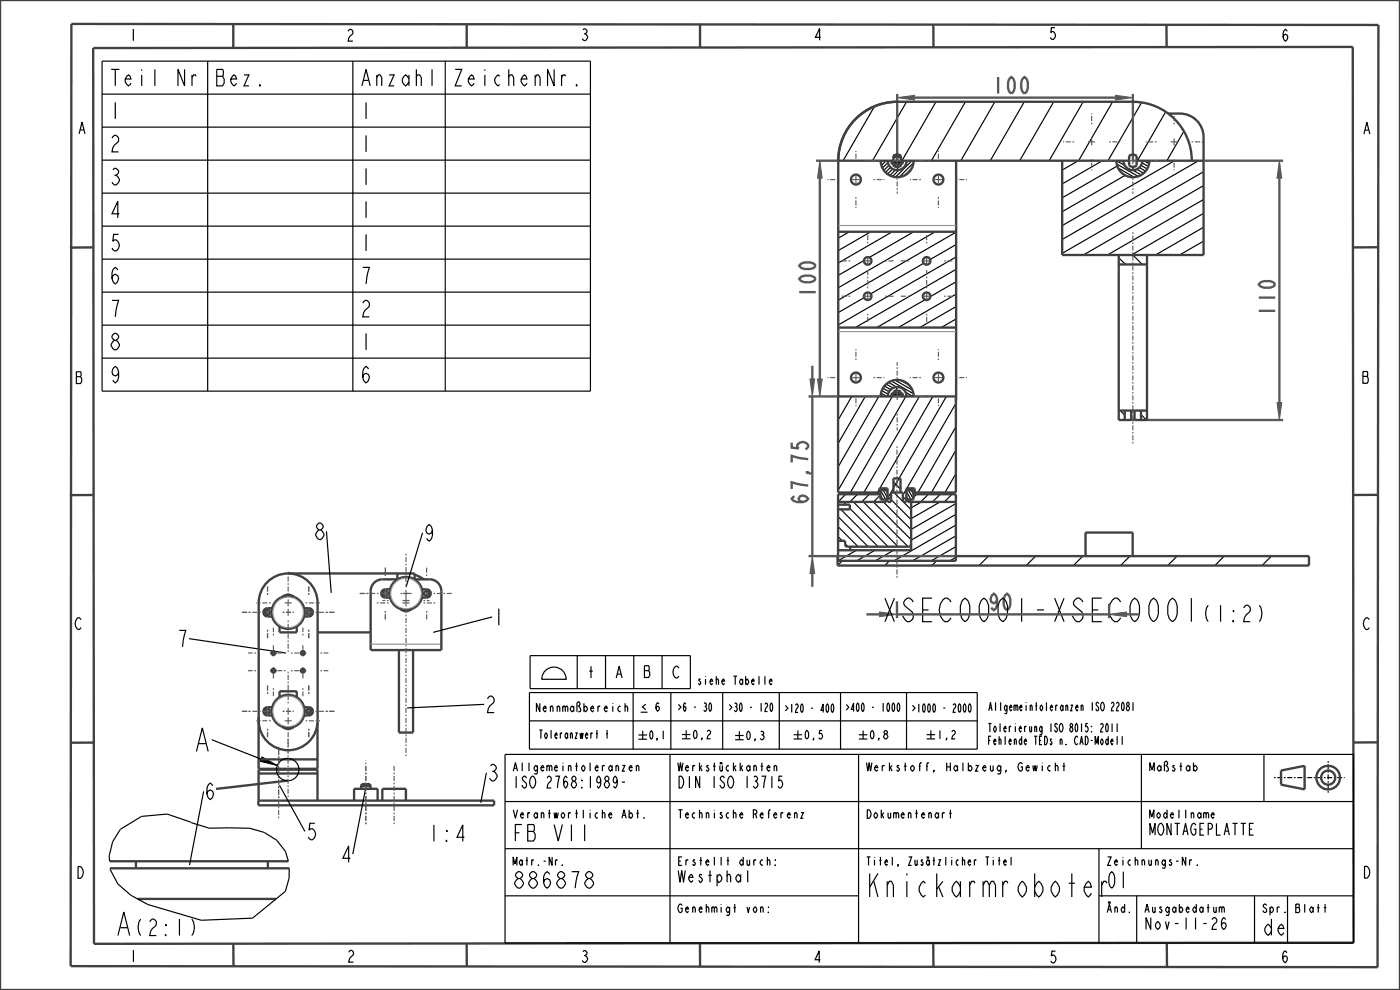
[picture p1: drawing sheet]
<svg xmlns="http://www.w3.org/2000/svg" width="297mm" height="210mm" viewBox="0 0 297 210" stroke-linecap="round" stroke-linejoin="round" font-family="sans-serif">
<g fill="none" stroke="#000" stroke-width=".25">
<path d="M185.5 22.6l-6.6 11.5M187.2 34.1l-.4 .3M188 34.1l-1 1M188.4 34.5l-1.2 1.2M188.6 35.1l-1.1 1M188.9 35.5l-1 1.1M189.1 34.1l.4 .7M189.3 34.1l.4 .7M189.4 35.8l-1.1 1.1M189.5 34.1l.4 .7M189.7 34.1l.5 .7M189.9 36l-1.1 1.2"/>
<path d="M189.9 34.1l.5 .7M190.2 34.1l.4 .7M190.4 34.1l.4 .7M190.6 34.1l.4 .7M190.6 35.4l-.4 .7M190.7 36.1l-1.4 1.3M190.8 34.1l.4 .7M191 34.1l.4 .7M191.2 34.1l.3 .5M191.4 34.1l.2 .2M192.3 21.6l-7.2 12.5M192.7 34.1l-.4 .4"/>
<path d="M193.4 35.7l-1.5 1.5M193.5 34.1l-3.5 3.5M193.8 34.5l-3 3.1M198.6 21.6l-7.5 12.9M204.8 21.6l-7.2 12.5M211.1 21.6l-7.3 12.5M217.3 21.6l-7.2 12.5M223.5 21.6l-7.2 12.5M229.8 21.6l-7.2 12.5M233.9 34.1l-8.6 4.9M236 21.6l-7.2 12.5-3.5 2M236.9 34.1l1.7 1"/>
<path d="M236.9 34.8l4.5 2.6M237 35.2l-11.7 6.8M237.2 35.6l3.4 2M238 34.1l.3 .2M238.2 36.9l.8 .4M238.7 37.2l-13.4 7.7M240.3 36.1l1.8 1M240.6 35.4l-.4 .7M241.2 35.9l1.4 .8M241.7 35.5l1.3 .8M242.1 35.1l1.3 .7M242.2 21.7l-7.1 12.4"/>
<path d="M242.3 34.5l1.3 .8M242.6 34.1l1.2 .6M243.8 34.1h.1M244.1 34.1l-.3 .1M247.3 23.7l-6.2 10.7M249.2 34.1l-23.9 13.8M251.2 27.8l-3.7 6.3M254.3 34.1l-29 16.7M255.3 36.4l-30 17.3M255.3 39.4l-25.5 14.7M180.2 49.2l-2.4 1.3M183.3 55.3l-5.5 3.1"/>
<path d="M184.7 49.2l-6.9 4M189.3 49.2l-11.5 6.6M193.9 49.2l-9.5 5.4M196 55.8l-11.3 6.5M198.4 49.2l-20.6 11.8M202.8 49.2l-25 14.5M202.8 51.9l-5.5 3.2M202.8 54.5l-25 14.4M202.8 57.1l-21.3 12.4M202.8 59.8l-5.4 3.1M237.3 54.7l1.5 1.4M240.3 54.1l2 2"/>
<path d="M255.3 42.3l-20.4 11.8M255.3 45.3l-15.3 8.8M255.3 48.2l-10.2 5.9M255.3 51.1l-5.1 3M183.3 63.1l-5.5 3.2M196.2 63.6l-10.2 5.9M202.8 62.4l-12.2 7.1M202.8 65l-7.7 4.5M202.8 67.7l-3.1 1.8M177.8 84.1v.1M180.7 84.1l-2.9 5M183.6 84.1l-5.8 10"/>
<path d="M186.4 84.1l-8.6 15M186.8 84l.2 .1M186.9 83.4l1.2 .7M187.1 82.8l1.3 .8M187.3 82.3l1.3 .8M187.6 81.9l1.3 .8M188 81.5l1.4 .8M188.5 81.1l1.7 1M189.1 84.1h.1M189.1 80.8l4.7 2.7M189.1 83.8l.3 .3M189.2 83.6l.4 .5"/>
<path d="M189.3 83.5l.6 .6M189.4 83.3l.8 .8M189.6 83.6l-11.8 20.4M189.7 83.3l.7 .8M189.9 80.6l3.7 2.2M189.9 83.3l.8 .8M190.2 83.3l.7 .8M190.4 83.3l.8 .8M190.5 82.1l-.5 .8M190.7 83.3l.8 .8M191 83.3l.6 .6M191 80.7l1.9 1.1"/>
<path d="M191.2 83.3l.3 .3M192.1 83.2l1.6 .9M192.3 83.8l-11.9 20.7M192.3 84l.2 .1M195 84.1l-11.7 20.4M197.9 84.1l-11.3 19.5M200.8 84.1l-12.5 21.6M202.8 85.6l-10.4 18M202.8 90.5l-8.1 14M202.8 95.5l-5.2 9M237.6 87.1l1 1M242.1 87.9l1.1 1.2"/>
<path d="M177.8 113.8l.9 .9M177.8 111.7l4.2 4.3M177.8 109.6l6.4 6.4M178.4 108l7.9 8M178.7 119l-1 1M178.9 106.5l.6 .5M179.3 115.3l.6 .7M179.4 104.8l-1.6 1.7M180.3 107.8l8.1 8.2M181 106.5l9.5 9.5M181.7 116.7l-3.9 2.3M181.9 104.8l-1.6 1.7"/>
<path d="M183.2 106.5l9.5 9.5M184.4 104.8l-1.6 1.7M185.3 106.5l8 8M185.6 116.7l-3.9 2.3M186.5 103.8l-.4 .7M186.8 105.1l.5 .9M186.8 104l1.1 2M186.8 105l-1.5 1.5M187.3 104l1 1.6M187.4 106.5l5.9 5.9M187.9 104l.4 .6M188 106.3l-.2 .2"/>
<path d="M188.7 119l-1 1M188.8 105.7l4.5 4.5M189.5 104.4l3.8 3.7M189.5 102.2l1.5 1.5M189.6 116.7l-3.9 2.3M190.9 101.5l.1 .1M192.3 105.3l.4 .7M192.3 104.3l1 1.7M192.3 103.8l-.8 1.3M192.7 104l1.1 1.9M193.3 104l.5 .8M193.3 106l-.5 .5"/>
<path d="M194.4 104.8l-.6 .7M195.5 106.5l-2.2 1.2M197 104.8l-1.7 1.7M198.7 119l-1 1M199.4 106.5l-6.1 3.5M199.5 104.8l-1.7 1.7M202 104.8l-1.7 1.7M202.8 100.5l-2.3 4M202.8 106.8l-9.5 5.5M202.8 109.1l-9.5 5.5M202.8 111.4l-13.2 7.6M202.8 113.7l-9.2 5.3"/>
<path d="M202.8 115.9l-5.2 3.1M202.8 118.2l-1.3 .8M209.7 118l-2 2M219.7 118l-2 2M229.7 118l-2 2M239.7 118l-2 2M249.7 118l-2 2M259.7 118l-2 2M269.7 118l-2 2M115.4 142.5a2.6 2.6 0 0 1 2.9-.9 2.6 2.6 0 0 1 1.8 2.5h-5.2l.1-.7zM135.4 155.9h1.8M135.4 156.8h1.8"/>
<path d="M136.3 155v1.8M144.7 155.8h1.8M144.7 156.7h1.8M145.6 154.9v1.8M156 156h1.8M156 156.9h1.8M156.9 155.1v1.8M168.4 155.9h1.8M168.4 156.8h1.8M169.3 155v1.8M182.2 155.9h1.8M182.2 156.8h1.8"/>
<path d="M183.1 155v1.8M196.6 155.8h1.8M196.6 156.7h1.8M197.5 154.9v1.8"/>
</g>
<path d="M172.3 118l.5 3.7h-1z" fill="#595959"/>
<path d="M172.3 118l.5 3.7h-1z" fill="none" stroke="#595959" stroke-width=".21"/>
<path d="M171.8 80.4h1l-.5 3.7z" fill="#595959"/>
<path d="M171.8 80.4h1l-.5 3.7z" fill="none" stroke="#595959" stroke-width=".21"/>
<path d="M173.4 80.4h1l-.5 3.7z" fill="#595959"/>
<path d="M173.4 80.4h1l-.5 3.7z" fill="none" stroke="#595959" stroke-width=".21"/>
<path d="M173.9 34.1l.5 3.7h-1z" fill="#595959"/>
<path d="M173.9 34.1l.5 3.7h-1z" fill="none" stroke="#595959" stroke-width=".21"/>
<path d="M190.3 20.7l3.7-.5v1z" fill="#595959"/>
<path d="M190.3 20.7l3.7-.5v1z" fill="none" stroke="#595959" stroke-width=".21"/>
<path d="M236.6 20.2l3.7 .5-3.7 .5z" fill="#595959"/>
<path d="M236.6 20.2l3.7 .5-3.7 .5z" fill="none" stroke="#595959" stroke-width=".21"/>
<path d="M270.9 85.4h1l-.5 3.7z" fill="#595959"/>
<path d="M270.9 85.4h1l-.5 3.7z" fill="none" stroke="#595959" stroke-width=".21"/>
<path d="M271.4 34.1l.5 3.7h-1z" fill="#595959"/>
<path d="M271.4 34.1l.5 3.7h-1z" fill="none" stroke="#595959" stroke-width=".21"/>
<path d="M55.6 160.6l3.2 1.8-3.6-.9z" fill="#000"/>
<path d="M55.6 160.6l3.2 1.8-3.6-.9z" fill="none" stroke="#000" stroke-width=".21"/>
<g fill="none" stroke="#404040" stroke-width=".5">
<path d="M0 0h297v210h-297zM19.8 10.2l267.2-.2 .1 190-267.2 .2zM49.5 5.1v5M99 5v5.1M148.5 5v5.1M198 5.3v4.8M247.5 5.1v4.9M177.8 34.1v50M177.8 34.1h61.7M186.8 34.1a3.5 3.5 0 0 0 3.5 3.5 3.5 3.5 0 0 0 3.5-3.5M188.3 34.1a2 2 0 0 0 2 2 2 2 0 0 0 2-2M189.1 34.1l.2 .7h2l.3-.7"/>
<path d="M189.5 35.1a1.25 1.25 0 0 0 1.6 0M189.5 33.1a1.25 1.25 0 0 1 1.6 0M189.5 33.1a1.3 1.3 0 0 1 1.6 0v2a1.3 1.3 0 0 1-1.6 0zM189.5 33.3h1.6M190.3 21.6a12.5 12.5 0 0 0-12.5 12.5M190.3 21.6h50a12.5 12.5 0 0 1 12.5 12.5M202.8 34.1v70.4h-9M236.8 34.1a3.5 3.5 0 0 0 3.5 3.5 3.5 3.5 0 0 0 3.5-3.5M238.3 34.1a2 2 0 0 0 2 2 2 2 0 0 0 2-2M239.5 33.1a1.3 1.3 0 0 1 1.6 0v2a1.3 1.3 0 0 1-1.6 0zM241.1 34.1h14.2M247.8 24.1a7.2 7.2 0 0 1 5.8 1.2 5 5 0 0 1 1.7 3.8v25h-30v-20"/>
<path d="M19.7 52.5h-4.9M177.8 49.2h25M237.3 54.1v35h6v-35M237.3 56.1h6M292.4 52.4l-5.4 .1M177.8 69.5h25M186.8 84.1a3.5 3.5 0 0 1 3.5-3.5 3.5 3.5 0 0 1 3.5 3.5M188.3 84.1a2 2 0 0 1 2-2 2 2 0 0 1 2 2M189.1 84.1l.2-.8h2l.3 .8M189.6 84.1v-1a1.25 1.25 0 0 1 1.5 0v1M202.8 85.1v-1h-25v20.4h9M237.3 87.1h6"/>
<path d="M238.6 87.1v2M240 87.1v2M240.7 87.1v2M242.1 87.1v2M19.7 105h-4.9M177.8 114.7h1.5l.1 1 .4 .3h13l.2-.1 .3-.4M177.8 118l-.1 2h100v-2h-74.9M177.8 107h2.5v1h-2.5M178.3 106.4v.1M180.4 116v.7M186.5 104.5v-.9h1.8v2.9h.7v-2h2.5v2h.8v-2.9h1.7v.9M186.8 104.8h-9v14.2"/>
<path d="M188.3 104h-1.5v2h1.5M189 105.7h-1v.8l-10.2-.1M189.5 104.5v-3h1.5v3M191.5 105.7h1v.8h10.3M192.3 104h1.5v2h-1.5M192.6 106v.5M193.3 106.5v10.2h-15.5M193.8 104.8h9v14.2h-25.1M230.3 118v-5h10v5M292.3 105h-5.3M56.7 123.5a6.2 6.2 0 0 1 6.8-1.4 6.2 6.2 0 0 1 3.9 5.8v25a6.3 6.3 0 0 1-6.3 6.2 6.3 6.3 0 0 1-6.2-6.2v-25a6.2 6.2 0 0 1 1.8-4.4zM57.7 129h-.9a.87 .87 0 0 0-.9 .9 .87 .87 0 0 0 .9 .9h.9"/>
<path d="M59.3 132.9v1.2h3.7v-1.2M60 126.6a1.75 1.75 0 0 1 2.3 0M61.1 121.6h26.9v1.3h3.1a2.5 2.5 0 0 1 2.5 2.5v12.5h-15v-12.5a2.5 2.5 0 0 1 2.5-2.5h3.2v-1.3M64.5 129h1a.87 .87 0 0 1 .9 .9 .87 .87 0 0 1-.9 .9h-1M67.4 134.1h11.2M82.7 125h-.9a.88 .88 0 0 0-.9 .9 .88 .88 0 0 0 .9 .9h.9M84.6 137.9v17.5h3v-17.5M85 129.2a1.75 1.75 0 0 0 2.3 0M88 121.9l1.9 1M89.5 125h1a.88 .88 0 0 1 .9 .9 .88 .88 0 0 1-.9 .9h-1M19.9 157.5l-4.9 .1M54.9 152.1v11h12.5v-9.7"/>
<path d="M56.3 151.1h.9M57.7 150h-.9a.88 .88 0 0 0-.9 .9 .88 .88 0 0 0 .9 .9h.9M59.3 147.9v-1.3h3.7v1.3M60 154.2a1.75 1.75 0 0 0 2.3 0M64.5 150h1a.88 .88 0 0 1 .9 .9 .88 .88 0 0 1-.9 .9h-1M65 151.1h1M292.3 157.5h-5.2M54.8 169.8h50v1h-50zM54.9 169.8v-6.5h12.5v6.5M54.9 164.1h12.5M54.9 161.1h12.5M59.4 163.1v.2"/>
<path d="M61.1 165.6l-15.3 1.8M62.9 163.1v.2M75.1 169.8v-2.5h5v2.5M76.6 166.7h2M76.6 166.7l.1-.4h1.8l.1 .4M76.6 166.7v.6M78.6 166.7v.6M81.1 169.8v-2.5h5v2.5M271.8 163.4l5-1v5l-5-1zM23.3 182.7h37.9M23.4 184.2h38M28.8 182.7v1.5"/>
<path d="M29.2 190.7h29.4M56.8 182.7v1.5M49.5 200.2v4.9M99 200.2v4.8M148.5 200.1v4.9M198 200.1v5M247.5 200.1l.1 5M292.3 205.2l-277.3-.3 .1-199.8 277.3 .2-.2 199.9"/>
<circle cx="181.6" cy="38.1" r="1.05"/>
<circle cx="199.1" cy="38.1" r="1.05"/>
<circle cx="184.1" cy="55.3" r=".8"/>
<circle cx="196.6" cy="55.3" r=".8"/>
<circle cx="184.1" cy="62.8" r=".8"/>
<circle cx="196.6" cy="62.8" r=".8"/>
<circle cx="181.6" cy="80.1" r="1.05"/>
<circle cx="199.1" cy="80.1" r="1.05"/>
<circle cx="56.8" cy="129.9" r=".53"/>
<circle cx="58" cy="138.5" r=".4"/>
<circle cx="61.1" cy="129.9" r="3.5"/>
<circle cx="64.3" cy="138.5" r=".4"/>
<circle cx="65.5" cy="129.9" r=".53"/>
<circle cx="81.8" cy="125.9" r=".53"/>
<circle cx="86.1" cy="125.9" r="3.5"/>
<circle cx="90.5" cy="125.9" r=".53"/>
<circle cx="56.8" cy="150.9" r=".53"/>
<circle cx="58" cy="142.3" r=".4"/>
<circle cx="61.1" cy="150.9" r="3.5"/>
<circle cx="64.3" cy="142.3" r=".4"/>
<circle cx="65.5" cy="150.9" r=".53"/>
<circle cx="281.8" cy="164.9" r="2.5"/>
<circle cx="281.8" cy="164.9" r="1.5"/>
</g>
<path d="M270.3 164.9h15M281.8 161.4v7" fill="none" stroke="#000" stroke-width=".25" stroke-dasharray=".4 .4 1.1 .4" stroke-linecap="butt"/>
<g fill="none" stroke="#5d5d5d" stroke-width=".25">
<path d="M180.8 38.1h1.5M181.6 37.3v1.5M189.6 34.1h1.5M190.3 33.3v1.5M198.3 38.1h1.5M199.1 37.3v1.5M230.8 30.1h1.5M231.6 29.3v1.5M239.6 34.1h1.5M240.3 33.3v1.5M248.3 30.1h1.5M249.1 29.3v1.5"/>
<path d="M183.3 55.3h1.5M184.1 54.6v1.5M195.8 55.3h1.5M196.6 54.6v1.5M181.6 79.3v1.5M183.3 62.8h1.5M184.1 62.1v1.5M195.8 62.8h1.5M196.6 62.1v1.5M199.1 79.3v1.5M180.8 80.1h1.5M189.6 84.1h1.5"/>
<path d="M190.3 83.3v1.5M198.3 80.1h1.5M56 129.9h1.5M56.8 129.1v1.5M57.3 138.5h1.4M58 138.6v.7M60.4 127.9h1.5M61.1 127.1v1.5M61.1 129.1v1.5M63.5 138.5h1.5M64.3 138.6v.7M64.8 129.9h1.4"/>
<path d="M65.5 129.1v1.5M81 125.9h1.5M81.8 125.1v1.5M85.4 127.9h1.5M85.4 127.4h1.5M86.1 125.1v3.5M89.8 125.9h.1M90.5 125.1v1.5M56 150.9h1.5M56.8 150.1v1.5M57.3 142.3h1.4M58 141.5v.7"/>
<path d="M60.4 152.9h1.5M61.1 150.1v1.5M61.1 152.1v1.5M63.5 142.3h1.5M64.3 141.5v.7M64.8 150.9h1.4M65.5 150.1v1.5"/>
</g>
<g fill="none" stroke="#5d5d5d" stroke-width=".25" stroke-dasharray=".4 .4 1.1 .4" stroke-linecap="butt">
<path d="M177.9 38.1h-2.4M181.6 34.4v-2.4M185.3 38.1h2.3M186.6 34.1h-3.3M190.3 37.8v3.3M190.3 30.4v-3.3M194 34.1h3.3M195.4 38.1h-2.4M199.1 34.4v-2.4M202.8 38.1h2.3M227.9 30.1h-2.4M231.6 33.8v2.3"/>
<path d="M231.6 26.4v-2.4M235.3 30.1h2.3M236.6 34.1h-3.3M240.3 37.8v3.3M240.3 30.4v-3.3M244 34.1h3.3M245.4 30.1h-2.4M249.1 33.8v2.3M249.1 26.4v-2.4M252.8 30.1h2.3M180.4 55.3h-2.1M181.6 41.8v2.3"/>
<path d="M184.1 51.6v-2.1M187.8 55.3h2.1M192.9 55.3h-2.1M196.6 51.6v-2.1M199.1 41.8v2.3M200.3 55.3h2.1M180.4 62.8h-2.1M181.6 76.4v-2.4M184.1 66.6v2M184.1 61.1v-4.1M187.8 62.8h2.1M192.9 62.8h-2.1"/>
<path d="M196.6 66.6v2M196.6 61.1v-4.1M199.1 76.4v-2.4M200.3 62.8h2.1M177.9 80.1h-2.4M181.6 83.8v2.3M185.3 80.1h2.3M186.6 84.1h-3.5M190.3 87.8v3.5M190.3 80.4v-3.6M194 84.1h3.6M195.4 80.1h-2.4"/>
<path d="M199.1 83.8v2.3M202.8 80.1h2.3M240.3 94.1v-45M53 129.9h-1.8M54.3 138.5h-1.7M56.8 133.6v1.8M56.8 126.2v-1.8M57.4 129.9h-6.2M57.4 127.9h-3M58 138.6v-1.7M58 134.8v-1.7M60 129.9h2.3"/>
<path d="M60.5 138.5h-1.6M61.1 131.6v6.8M61.1 126.2v-5.1M61.7 138.5h1.7M64.3 138.6v-1.7M64.3 134.8v-1.7M64.8 129.9h6.2M64.8 127.9h3.1M65.5 133.6v1.8M65.5 126.2v-1.8M68 138.5h1.7M69.2 129.9h1.8"/>
<path d="M78 125.9h-1.8M81.8 129.6v1.8M81.8 122.2v-1.8M82.4 127.9h-2.5M82.4 127.4h-1.3M82.4 125.9h-6.2M85 125.9h2.3M85.5 125.9h1.8M86.1 124.2v-6.8M89.8 127.9h2.6M89.8 127.4h1.3M89.8 125.9h6.2"/>
<path d="M90.5 129.6v1.8M90.5 122.2v-1.8M190.3 122.5v-27.9M53 150.9h-1.8M54.3 142.3h-1.7M56.8 154.6v1.8M56.8 147.2v-1.8M57.4 152.9h-3M57.4 150.9h-6.2M58 142.2v1.7M58 146v1.7M60 150.9h2.3"/>
<path d="M60.5 142.3h-1.6M61.1 154.6v5M61.1 149.2v-6.8M61.7 142.3h1.7M64.3 142.2v1.7M64.3 146v1.7M64.8 152.9h3.1M64.8 150.9h6.2M65.5 154.6v1.8M65.5 147.2v-1.8M68 142.3h1.7M69.2 150.9h1.8"/>
<path d="M59.1 169.2v-10.1M59.1 173.6v-15.3M61.1 169.1v-12.5M77.6 174.8v-13.5M77.6 174.8v-12.3M83.6 174.8v-12.3M86.1 160.4v-30.8"/>
</g>
<g fill="none" stroke="#969696" stroke-width=".25">
<path d="M177.8 47.8h25M177.8 70.3h25M78.6 136.6h15"/>
<circle cx="61.1" cy="129.9" r="3.3"/>
<circle cx="86.1" cy="125.9" r="3.3"/>
<circle cx="61.1" cy="150.9" r="3.3"/>
</g>
<g fill="none" stroke="#595959" stroke-width=".5">
<path d="M190.3 19.9v14.2M240.3 19.9v14.2h.8M173.1 34.1h4.7M173.9 37.8v42.6M194 20.7h42.6M255.3 34.1h16.9M271.4 37.8v47.6M172.3 77.6v2.8M171.5 84.1h6.3M172.3 84.1v33.9M243.3 89.1h28.9M171.5 118h6.2"/>
<path d="M177.8 118h25M172.3 121.7v2.8M183.8 130.3h2.8M190.3 130.3h45"/>
</g>
<g fill="none" stroke="#000" stroke-width=".25">
<path d="M21.7 13h103.6v70h-103.6zM21.7 20h103.6M44.1 13v70M74.9 13v70M94.5 13v70M21.7 27h103.6M21.7 34h103.6M21.7 41h103.6M21.7 48h103.6M21.7 55h103.6M21.7 62h103.6M21.7 69h103.6"/>
<path d="M21.7 76h103.6M69.3 112.7l1 13.1M89.6 113l-3.5 11.6M40.1 135.5l20.5 3M104.4 130.9l-12.5 3.2M112.5 139.1h34v7h-34zM122.5 139.1v7M128.5 139.1v7M134.5 139.1v7M140.5 139.1v7M44.9 156.9l10.5 4.1M102.7 149.4l-16.3 .8"/>
<path d="M112.3 146.9h95v12h-95zM112.3 152.9h95M134.3 146.9v12M142.3 146.9v12M153.3 146.9v12M165.3 146.9v12M178.3 146.9v12M192.3 146.9v12M43.2 167.9l-3 15.6M59.3 166.6l5.4 9.8M77.7 166.7l-2.9 14.5M103.2 163.9l-1.2 6.4"/>
<path d="M107.1 160h180v40h-180zM107.1 170h180M142.1 160v40M182.1 160v40M242.1 160v20M268.1 160v10M23.3 182.7l-.1-1.2 .7-3 1.6-2.6 4.5-2.7 5.5-.5 8.9 3h8.6l3.1 .9 2.6 1.6 1.8 2.4 .7 2.1M23.4 184.2v.3l1.6 3 2.8 2.4 3.6 2 11.3 3.3 10.9-.4 6.9-5.7 .8-2.8 .1-2.1M107.1 190h75M107.1 180h180M233.1 190h54M233.1 180v20"/>
<path d="M241.1 190v10M266.1 190v10M273.1 190v10"/>
<circle cx="61" cy="163.3" r="2.37"/>
</g>
<text font-size="6.5" fill="#595959" x="188.4" y="131.9">XSEC0001-XSEC0001</text>
<g font-size="6.5">
<text x="40.9" y="159.4">A</text>
<text x="183.6" y="190.3">Knickarmroboter</text>
<text x="24.4" y="198.5">A</text>
</g>
<g font-size="4.6">
<text x="23.1" y="18.2">Teil Nr</text>
<text x="45.5" y="18.2">Bez.</text>
<text x="76.3" y="18.2">Anzahl</text>
<text x="95.9" y="18.2">ZeichenNr.</text>
<text x="23.1" y="25.2">1</text>
<text x="76.3" y="25.2">1</text>
<text x="23.1" y="32.2">2</text>
<text x="76.3" y="32.2">1</text>
<text x="23.1" y="39.2">3</text>
<text x="76.3" y="39.2">1</text>
<text x="23.1" y="46.2">4</text>
<text x="76.3" y="46.2">1</text>
<text x="23.1" y="53.2">5</text>
<text x="76.3" y="53.2">1</text>
<text x="23.1" y="60.2">6</text>
<text x="76.3" y="60.2">7</text>
<text x="23.1" y="67.2">7</text>
<text x="76.3" y="67.2">2</text>
<text x="23.1" y="74.2">8</text>
<text x="76.3" y="74.2">1</text>
<text x="23.1" y="81.2">9</text>
<text x="76.3" y="81.2">6</text>
<text x="66.5" y="114.4">8</text>
<text x="89.6" y="114.8">9</text>
<text x="254.8" y="131.9">(1:2)</text>
<text x="37.3" y="137.2">7</text>
<text x="104.4" y="132.6">1</text>
<text x="102.7" y="151.2">2</text>
<text x="103.2" y="165.7">3</text>
<text x="43.2" y="169.6">6</text>
<text x="64.7" y="178.1">5</text>
<text x="90.9" y="178.5">1:4</text>
<text x="108.6" y="178.4">FB VII</text>
<text x="72" y="182.9">4</text>
<text x="108.6" y="188.4">886878</text>
<text x="234.6" y="188.4">01</text>
<text x="28.3" y="198.5">(2:1)</text>
<text x="267.6" y="198.4">de</text>
</g>
<g font-size="4.6" fill="#595959">
<text x="210.3" y="19.8">100</text>
<text x="173" y="63.4" transform="rotate(-90 173 63.4)">100</text>
<text x="270.5" y="67.3" transform="rotate(-90 270.5 67.3)">110</text>
<text x="171.5" y="107.2" transform="rotate(-90 171.5 107.2)">67,75</text>
<text x="209.4" y="129.4">90</text>
</g>
<g font-size="3.3">
<text x="27.3" y="8.7">1</text>
<text x="73.4" y="8.7">2</text>
<text x="123" y="8.6">3</text>
<text x="172.5" y="8.5">4</text>
<text x="222.3" y="8.4">5</text>
<text x="271.7" y="8.7">6</text>
<text x="16.4" y="28.4">A</text>
<text x="289" y="28.4">A</text>
<text x="15.8" y="81.4">B</text>
<text x="288.8" y="81.3">B</text>
<text x="15.7" y="133.5">C</text>
<text x="289" y="133.5">C</text>
<text x="124.4" y="143.8">t</text>
<text x="130.3" y="143.8">A</text>
<text x="136.3" y="143.7">B</text>
<text x="142.5" y="143.8">C</text>
<text x="108.6" y="167.1">ISO 2768:1989-</text>
<text x="143.6" y="167.1">DIN ISO 13715</text>
<text x="243.6" y="177.1">MONTAGEPLATTE</text>
<text x="16.1" y="186.3">D</text>
<text x="143.6" y="187.1">Westphal</text>
<text x="289" y="186.3">D</text>
<text x="242.6" y="197.1">Nov-11-26</text>
<text x="27.3" y="204">1</text>
<text x="73.5" y="204.1">2</text>
<text x="123" y="204.1">3</text>
<text x="172.4" y="204.2">4</text>
<text x="222.4" y="204.3">5</text>
<text x="271.6" y="204.2">6</text>
</g>
<g font-size="2.3">
<text x="147.8" y="145.2">siehe Tabelle</text>
<text x="113.4" y="151">Nennmaßbereich</text>
<text x="135.9" y="150.9">&lt; 6</text>
<text x="143.6" y="150.9">&gt;6 - 30</text>
<text x="154.5" y="150.9">&gt;30 - 120</text>
<text x="166.3" y="151.1">&gt;120 - 400</text>
<text x="179.3" y="150.9">&gt;400 - 1000</text>
<text x="193.3" y="151.1">&gt;1000 - 2000</text>
<text x="209.5" y="155.3">Tolerierung ISO 8015: 2011</text>
<text x="209.6" y="150.8">Allgemeintoleranzen ISO 22081</text>
<text x="114.2" y="156.7">Toleranzwert t</text>
<text x="137.5" y="156.8">0,1</text>
<text x="146.8" y="156.7">0,2</text>
<text x="158.1" y="156.9">0,3</text>
<text x="170.5" y="156.8">0,5</text>
<text x="184.3" y="156.8">0,8</text>
<text x="198.7" y="156.7">1,2</text>
<text x="209.5" y="158">Fehlende TEDs n. CAD-Modell</text>
<text x="108.6" y="163.6">Allgemeintoleranzen</text>
<text x="143.6" y="163.6">Werkstückkanten</text>
<text x="183.6" y="163.6">Werkstoff, Halbzeug, Gewicht</text>
<text x="243.6" y="163.6">Maßstab</text>
<text x="108.6" y="173.6">Verantwortliche Abt.</text>
<text x="143.6" y="173.6">Technische Referenz</text>
<text x="183.6" y="173.6">Dokumentenart</text>
<text x="243.6" y="173.6">Modellname</text>
<text x="108.6" y="183.6">Matr.-Nr.</text>
<text x="143.6" y="183.6">Erstellt durch:</text>
<text x="183.6" y="183.6">Titel, Zusätzlicher Titel</text>
<text x="234.6" y="183.6">Zeichnungs-Nr.</text>
<text x="143.6" y="193.6">Genehmigt von:</text>
<text x="234.6" y="193.6">Änd.</text>
<text x="242.6" y="193.6">Ausgabedatum</text>
<text x="267.6" y="193.6">Spr.</text>
<text x="274.6" y="193.6">Blatt</text>
</g>
</svg>
